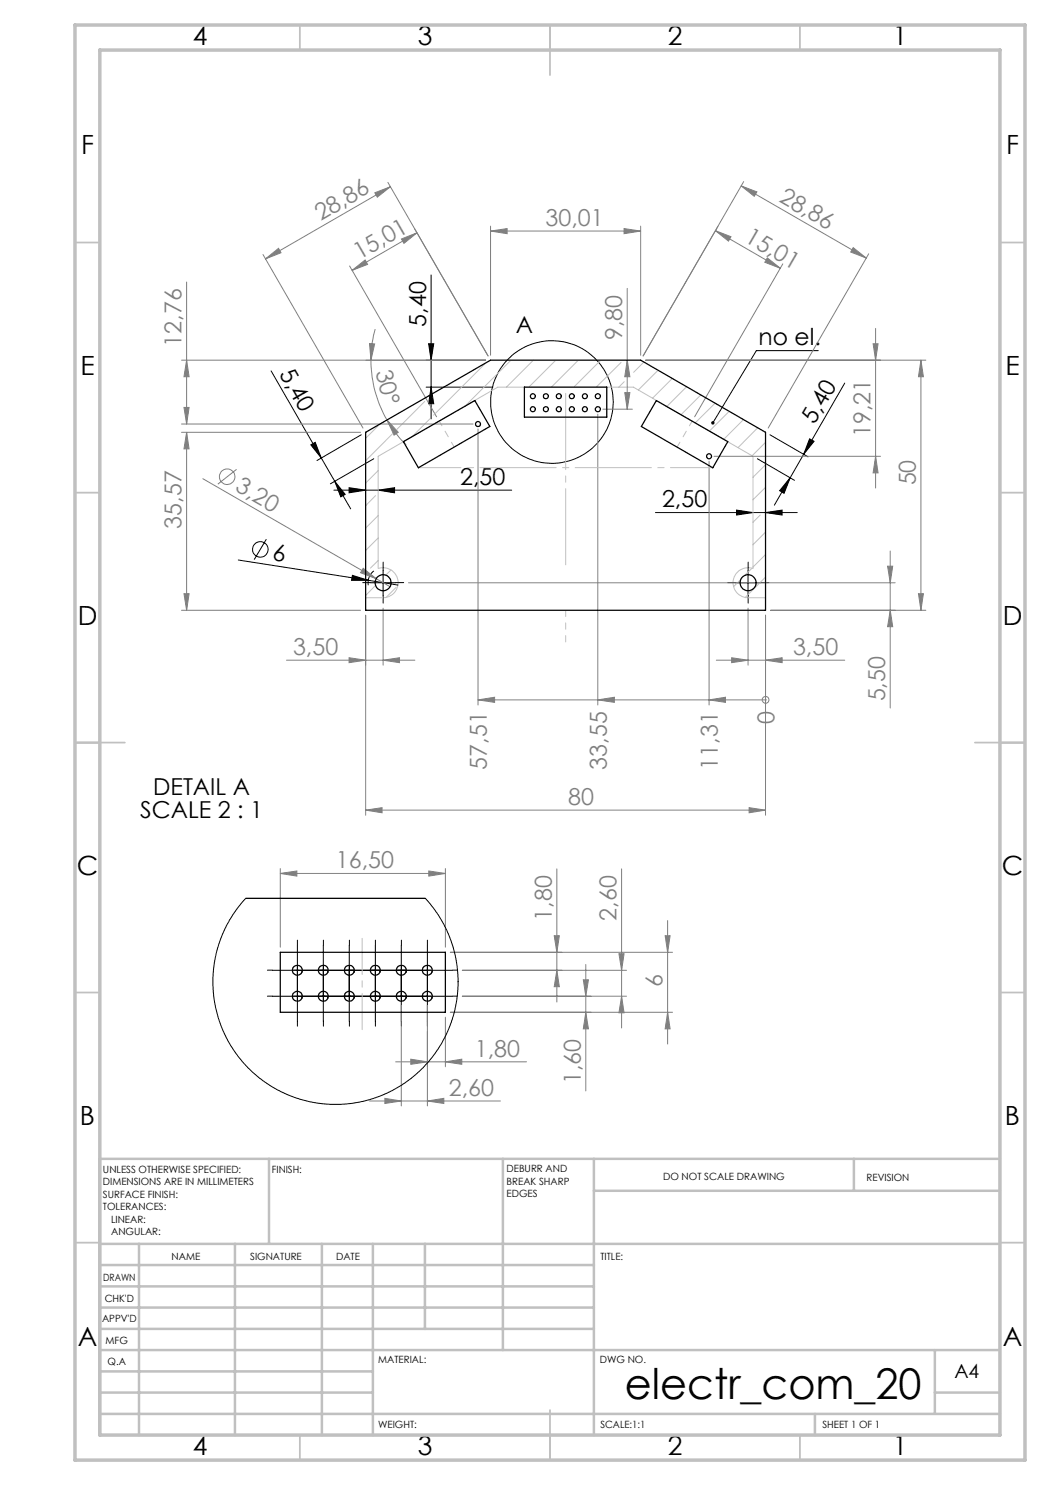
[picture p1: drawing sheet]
<svg xmlns="http://www.w3.org/2000/svg" width="210mm" height="297mm" viewBox="0 0 210 297" stroke-linecap="round" stroke-linejoin="round" font-family="sans-serif">
<g fill="none" stroke="#808080" stroke-width=".2">
<path d="M75 38.6l3.1-1.2-2.6 2zM77.6 36.5l20 34.7M78.1 37.4l-25 14.4M148.2 37.2l25 14.4M148.2 37.2l3.2 1.2-.6 .9zM148.7 36.3l-20.1 34.9M37.3 56.4v28.4M52.6 50.9l20 34.7M53.1 51.8l2.6-2.1 .5 .8zM69.9 53.2l17.4 30.2M70.4 54.1l2.6-2.1 .5 .9zM80.3 47.8l3.1-1.2-2.6 2.1z"/>
<path d="M83.4 46.6l-13 7.5M98.1 46.2l3.3-.5v1zM98.1 45.2v25.8M98.1 46.2h30M124.8 45.7l3.3 .5-3.3 .5zM125.4 57.7v24.1M128.1 45.2v25.8M143.1 46.1l3.1 1.2-.5 .9zM143.1 46.1l13 7.6M153.5 51.6l2.6 2.1-3.1-1.2zM156.6 52.8l-17.7 30.6M170.6 49.5l2.6 2.1-3.1-1.2z"/>
<path d="M173.7 50.8l-20.1 34.8M36.3 72h60.8M37.3 72l.5 3.3h-1zM73.9 68.7l1 .1-.7 3.2zM74.2 72a23.6 23.6 0 0 0 3.2 12M75 65.8a21.4 21.4 0 0 0-.8 6.2M125 78.5h1l-.6 3.3zM125.4 72l.6 3.3h-1zM129.1 72h56.1M174.6 68.8h1l-.5 3.2zM175.1 65.7v31.9M184.2 72v50.1"/>
<path d="M184.2 72l.5 3.3h-1zM36.3 86.5h35.8M36.3 84.8h58.3M36.8 81.5h1l-.5 3.3zM37.3 86.5v35.6M37.3 86.5l.5 3.3h-1zM40.6 95.7l34.6 20M47.3 93.9l-3.7 2.9M77.4 84l2.3 2.5-.9 .5zM77.4 84a22.6 22.6 0 0 0 3.8 5M95.6 85.8v55.2M119.6 82.8v58.2"/>
<path d="M120.6 81.8h5.9M141.8 92.2v48.8M142.8 91.3h33.3M175.1 91.3l.5 3.3h-1zM36.8 118.7h1l-.5 3.4zM72.6 113.7l2.6 2-3.1-1.2zM75.2 115.7l2.8 1.6M81.7 116.6h97.3M177.5 113.2h1l-.5 3.4zM178 110.2v31.4M183.7 118.7h1l-.5 3.4zM36.3 122.1h35.8"/>
<path d="M57.3 132h25.7M69.8 131.5l3.3 .5-3.3 .5zM73.1 123v40.1M76.6 132l3.3-.5v1zM76.6 121.6v11.4M95.6 140l3.3-.6v1.1zM95.6 140h57.5M119.6 140l3.3-.6v1.1zM141.8 140l3.3-.6v1.1zM143.3 132h25.6M146.3 131.5l3.3 .5-3.3 .5zM149.6 121.6v11.4"/>
<path d="M153.1 132l3.3-.5v1zM153.1 140h.1M153.1 123v40.1M154.1 122.1h31.1M178 122.1l.5 3.2h-1zM56.1 174.7l3.3-.5v1zM56.1 173.7v15.7M56.1 174.7h33M73.1 162l3.3-.5v1.1zM73.1 162h80M85.8 174.2l3.3 .5-3.3 .5zM89.1 173.7v15.7"/>
<path d="M111.4 173.8v26.6M124.3 173.8v31.8M149.8 161.5l3.3 .5-3.3 .6zM90.1 190.5h44.4M92.5 194.1h32.8M92.5 199.2h32.8M110.8 187.1h1.1l-.5 3.4zM111.4 194.1l.5 3.2h-1.1zM116.7 196h1l-.5 3.2zM117.2 192.9v25.3M123.8 190.7h1l-.5 3.4zM124.3 199.2l.5 3.4h-1z"/>
<path d="M133 187.1h1l-.5 3.4zM133.5 184.1v24.7M77 219.7l3.3 .5-3.3 .5zM79.1 212.4h26.2M80.3 201v20.2M82.2 211.8l3.3 .6-3.3 .5zM85.5 201v20.2M89.1 212.4l3.3-.6v1.1zM89.1 203.4v10M90.1 202.5h44.4M117.2 202.5l.5 3.3h-1zM133.5 202.5l.5 3.3h-1z"/>
<path d="M73.9 220.2h26.2M85.5 220.2l3.3-.5v1z"/>
<circle cx="45.4" cy="95.4" r="1.56"/>
<circle cx="153.1" cy="140" r=".68"/>
</g>
<g fill="none" stroke="#000" stroke-width=".2">
<path d="M86.2 55v28.8M54.2 74.2l15.9 27.6M85.2 72h11.9M85.2 77.4h13.4M85.7 68.8h1l-.5 3.2zM86.2 77.4l.5 3.3h-1zM163.7 70.1h-12.4l-8.7 14.5M168.9 76.6l-10.9 18.9M62.2 89l.8-.5 1.2 3.1zM66.8 98h35.5M67 96.3l2 2.6-.8 .5zM69.8 97.5l3.3 .5-3.3 .6z"/>
<path d="M72.2 87l-8.8 5.1M74.8 91.8l-8.7 5M75.6 98l3.3-.5v1.1zM151.5 91.8l7.4 4.3M154 87l7.6 4.4M158 95.5l-3.1 5.5M158 95.5l-1.2 3.2-.9-.6zM161.9 87.8l.9 .5-2.1 2.6zM47.7 112l26 4.1M53.3 107.8l-2.5 4.1M70.5 115.1l3.2 1h-3.4zM73.7 116.1l5.9 .9"/>
<path d="M74.1 116.6h5M74.8 114.2a2.97 2.97 0 0 0-1.1 2.8M76.6 114v5.1M131.1 102.5h28.4M147.1 116.6h5M147.3 102l3.3 .5-3.3 .5zM149.6 114v5.1M153.1 102.5l3.3-.5v1zM54.5 199.2h36M54.5 194.1h36M59.5 189.1v15.2M64.7 189.1v15.2"/>
<path d="M69.9 189.1v15.2M75.1 189.1v15.2M80.3 189.1v15.2M85.5 189.1v15.2"/>
<circle cx="110.4" cy="80.4" r="12.3"/>
<circle cx="52.1" cy="109.9" r="1.55"/>
</g>
<g fill="none" stroke="#c0c0c0" stroke-width=".2">
<path d="M97.2 72.6l-10.5 10.4M102.2 72l-9.2 9.2M106.7 72l-5.4 5.4M111.2 72l-5.4 5.4M115.7 72l-5.4 5.4M120.2 72l-5.4 5.4M124.2 72.5l-5 4.9M124.8 76.3l-1 1.1M128.8 72.4l-2.1 2.1M131.6 74l-3.9 4M134.4 75.7l-3.9 4M137.3 77.4l-4 3.9"/>
<path d="M140.2 79l-4 3.9M75.1 99.1l-2 2M75.6 94.1l-2.5 2.5M75.9 84.9l-2.8 2.8M84.9 80.3l-11.8 11.8M86 83.8l-3.6 3.5M143 80.6l-4 4M145.8 82.3l-3.9 3.9M148.7 83.9l-4 4M151.6 85.5l-4 4M153.1 88.5l-2.7 2.7M153.1 93l-2.5 2.5"/>
<path d="M153.1 97.5l-2.5 2.4M73.1 119.6h3.5a3 3 0 0 0 3-3.6 3 3 0 0 0-4-2.3v-22.4l24-13.9h27.1l23.9 13.9v22.4a3 3 0 0 0-4 2.3 3 3 0 0 0 3 3.6h3.5M75.1 117.1l-2 2M75.6 103.1l-2.5 2.5M75.6 107.6l-2.5 2.5M75.6 112.1l-1.5 1.5M78.2 114l-1 1M79.2 117.5l-2 2M148.2 115.9l-1.5 1.4M150.4 113.7l-1.5 1.4M152 103l-1.4 1.5M153.1 106.4l-2.5 2.5"/>
<path d="M153.1 110.9l-2.5 2.5M153.1 115.4l-4.1 4.1"/>
</g>
<g fill="none" stroke="#000" stroke-width=".2" stroke-dasharray="15.2 1.3 1.3 1.3">
<path d="M74.1 116.5h-1.6M76.6 114v-1.6M76.6 119v1.6M79.1 116.5h1.6M147.1 116.5h-1.6M149.6 114v-1.6M149.6 119v1.6M152.1 116.5h1.6M54.5 194h-1M54.5 199.2h-1M59.5 189v-1M59.5 199v1"/>
<path d="M59.5 194.2v-1M59.7 194h-1M59.7 199.2h-1M64.5 194h1M64.5 199.2h1M64.7 189v-1M64.7 199v1M64.7 194.2v-1M64.9 194h-1M64.9 199.2h-1M69.7 194h1M69.7 199.2h1"/>
<path d="M69.9 189v-1M69.9 199v1M69.9 194.2v-1M70.1 194h-1M70.1 199.2h-1M74.9 194h1M74.9 199.2h1M75.1 189v-1M75.1 199v1M75.1 194.2v-1M75.3 199.2h-1M75.3 194h-1"/>
<path d="M80.1 194h1M80.1 199.2h1M80.3 194.2v-1M80.3 189v-1M80.3 199v1M80.5 199.2h-1M80.5 194h-1M85.3 199.2h1M85.3 194h1M85.5 194.2v-1M85.5 189v-1M85.5 199v1"/>
<path d="M90.5 199.2h1M90.5 194h1M59.5 204.2v1M64.7 204.2v1M69.9 204.2v1M75.1 204.2v1M80.3 204.2v1M85.5 204.2v1"/>
</g>
<path d="M83.7 93.5h58.9" fill="none" stroke="#c0c0c0" stroke-width=".2" stroke-dasharray="15.2 1.3 1.3 1.3" stroke-dashoffset="6.8"/>
<path d="M113.1 77.4v36.8" fill="none" stroke="#c0c0c0" stroke-width=".2" stroke-dasharray="15.2 1.3 1.3 1.3" stroke-dashoffset="-1.3"/>
<path d="M113.1 122v6.4" fill="none" stroke="#c0c0c0" stroke-width=".2" stroke-dasharray="15.2 1.3 1.3 1.3" stroke-dashoffset="14"/>
<path d="M87.8 84.2l3 5.2M138.4 84.2l-3 5.2" fill="none" stroke="#c0c0c0" stroke-width=".2" stroke-dasharray="15.2 1.3 1.3 1.3" stroke-dashoffset="14.1"/>
<path d="M72.4 187.7v18.2" fill="none" stroke="#c0c0c0" stroke-width=".2" stroke-dasharray="15.2 1.3 1.3 1.3" stroke-dashoffset="8"/>
<g fill="none" stroke="#c0c0c0" stroke-width=".35">
<path d="M60 5v5M110 5v10M160 5v5M15 48.5h5M200 48.5h5M15 98.5h5M200 98.5h5M15 148.5h10M195 148.5h10M15 198.5h5M200 198.5h5M15 248.5h5"/>
<path d="M200 248.5h5M60 287v5M110 282v10M160 287v5"/>
</g>
<g fill="none" stroke="#c0c0c0" stroke-width=".5">
<path d="M53.8 231.8v17M100.6 231.8v38.2M118.8 231.8v55.2M118.8 238.2h81.2M170.8 231.8v6.4M200 231.8h-180v55.2M20 248.8h180M20 257.3h98.8M20 253h98.8M27.8 248.8v38.2M47 248.8v38.2M64.4 248.8v38.2"/>
<path d="M74.6 248.8v38.2M85 248.8v17M20 265.8h98.8M20 261.5h98.8M20 278.5h54.6M20 274.3h54.6M20 270h180M187 278.5h13M187 270v12.8M20 282.8h180M163 282.8v4.2"/>
</g>
<path d="M15 5h190v287h-190zM20 10h180v277h-180z" fill="none" stroke="#c0c0c0" stroke-width=".7"/>
<g fill="#000">
<path d="M142.3 84.3a.35 .35 0 0 1 .5 0 .35 .35 0 0 1 0 .5 .35 .35 0 0 1-.4 .1l.2-.3-.2 .3-.2-.2zM70.5 115.1l3.2 1h-3.4z"/>
<path d="M85.7 68.8h1l-.5 3.2zM86.2 77.4l.5 3.3h-1z"/>
<path d="M62.2 89l.8-.5 1.2 3.1zM67 96.3l2 2.6-.8 .5z"/>
<path d="M75.6 98l3.3-.5v1.1zM69.8 97.5l3.3 .5-3.3 .6z"/>
<path d="M161.9 87.8l.9 .5-2.1 2.6zM158 95.5l-1.2 3.2-.9-.6z"/>
<path d="M153.1 102.5l3.3-.5v1zM147.3 102l3.3 .5-3.3 .5z"/>
</g>
<g fill="#808080">
<path d="M72.6 113.7l2.6 2-3.1-1.2z"/>
<path d="M80.3 47.8l3.1-1.2-2.6 2.1zM70.4 54.1l2.6-2.1 .5 .9z"/>
<path d="M141.8 140l3.3-.6v1.1zM119.6 140l3.3-.6v1.1zM95.6 140l3.3-.6v1.1z"/>
<path d="M143.1 46.1l3.1 1.2-.5 .9zM153.5 51.6l2.6 2.1-3.1-1.2z"/>
<path d="M170.6 49.5l2.6 2.1-3.1-1.2zM148.2 37.2l3.2 1.2-.6 .9z"/>
<path d="M76.6 132l3.3-.5v1zM69.8 131.5l3.3 .5-3.3 .5z"/>
<path d="M85.5 220.2l3.3-.5v1zM77 219.7l3.3 .5-3.3 .5z"/>
<path d="M82.2 211.8l3.3 .6-3.3 .5zM89.1 212.4l3.3-.6v1.1z"/>
<path d="M73.1 162l3.3-.5v1.1zM149.8 161.5l3.3 .5-3.3 .6z"/>
<path d="M124.8 45.7l3.3 .5-3.3 .5zM98.1 46.2l3.3-.5v1z"/>
<path d="M153.1 132l3.3-.5v1zM146.3 131.5l3.3 .5-3.3 .5zM85.8 174.2l3.3 .5-3.3 .5zM56.1 174.7l3.3-.5v1z"/>
<path d="M75 38.6l3.1-1.2-2.6 2zM53.1 51.8l2.6-2.1 .5 .8z"/>
<path d="M125 78.5h1l-.6 3.3zM125.4 72l.6 3.3h-1z"/>
<path d="M177.5 113.2h1l-.5 3.4zM178 122.1l.5 3.2h-1zM37.3 86.5l.5 3.3h-1zM36.8 118.7h1l-.5 3.4zM184.2 72l.5 3.3h-1zM183.7 118.7h1l-.5 3.4zM37.3 72l.5 3.3h-1zM36.8 81.5h1l-.5 3.3zM174.6 68.8h1l-.5 3.2zM175.1 91.3l.5 3.3h-1zM123.8 190.7h1l-.5 3.4zM124.3 199.2l.5 3.4h-1zM133 187.1h1l-.5 3.4zM133.5 202.5l.5 3.3h-1zM110.8 187.1h1.1l-.5 3.4zM111.4 194.1l.5 3.2h-1.1zM116.7 196h1l-.5 3.2zM117.2 202.5l.5 3.3h-1z"/>
<path d="M73.9 68.7l1 .1-.7 3.2zM77.4 84l2.3 2.5-.9 .5z"/>
</g>
<g fill="none" stroke="#000" stroke-width=".25">
<path d="M104.9 77.4h16.5v6h-16.5zM73.1 86.5l25-14.5h30l25 14.5v35.6h-80zM80.7 88.3l14.3-8.2 3 5.2-14.3 8.3zM131.3 80.1l14.3 8.2-3 5.3-14.3-8.3zM49.2 179.7h35.8M56.1 190.5h33v12h-33z"/>
<circle cx="106.6" cy="79.3" r=".5"/>
<circle cx="109.2" cy="79.3" r=".5"/>
<circle cx="111.8" cy="79.2" r=".49"/>
<circle cx="114.4" cy="79.3" r=".5"/>
<circle cx="117" cy="79.3" r=".5"/>
<circle cx="119.6" cy="79.3" r=".51"/>
<circle cx="95.6" cy="84.8" r=".5"/>
<circle cx="106.6" cy="81.8" r=".5"/>
<circle cx="109.2" cy="81.8" r=".5"/>
<circle cx="111.8" cy="81.8" r=".5"/>
<circle cx="114.4" cy="81.8" r=".5"/>
<circle cx="117" cy="81.8" r=".5"/>
<circle cx="119.6" cy="81.8" r=".51"/>
<circle cx="141.8" cy="91.3" r=".5"/>
<circle cx="76.6" cy="116.6" r="1.6"/>
<circle cx="149.6" cy="116.6" r="1.6"/>
<circle cx="59.5" cy="194.1" r="1"/>
<circle cx="59.5" cy="199.3" r="1"/>
<circle cx="64.7" cy="194.1" r=".99"/>
<circle cx="64.7" cy="199.2" r=".99"/>
<circle cx="69.9" cy="194.1" r="1"/>
<circle cx="69.9" cy="199.3" r="1"/>
<circle cx="75.1" cy="194.1" r=".99"/>
<circle cx="75.1" cy="199.2" r=".99"/>
<circle cx="80.3" cy="194.1" r="1"/>
<circle cx="80.3" cy="199.3" r="1"/>
<circle cx="85.5" cy="194.1" r="1"/>
<circle cx="85.5" cy="199.3" r="1"/>
</g>
<path d="M49.2 179.7l-1.8 2-2.2 3.5-1.4 3.5-.8 2.9-.4 3.2 .1 3.6 .4 2.9 1.1 3.8 1.3 2.9 2.1 3.2 2.1 2.4 2.8 2.5 3.7 2.3 3 1.2 3.4 .9 3.3 .4 4.1-.2 3.2-.6 3.3-1.1 3.5-1.8 3.1-2.3 2.4-2.3 2.1-2.8 1.6-2.8 1.5-3.8 .6-3 .3-2.9-.2-4-.8-4.1-1.2-3.1-1.7-3.1-1.7-2.3-1-1" fill="none" stroke="#000" stroke-width=".2"/>
<text font-size="8.5" x="124.9" y="279.7">electr_com_20</text>
<g font-size="5.3">
<text x="38.5" y="9">4</text>
<text x="83.5" y="9">3</text>
<text x="133.6" y="9">2</text>
<text x="178.6" y="9">1</text>
<text x="16.2" y="30.7">F</text>
<text x="201.2" y="30.7">F</text>
<text x="16.1" y="75">E</text>
<text x="201.1" y="75">E</text>
<text x="15.5" y="125">D</text>
<text x="200.5" y="125">D</text>
<text x="15.4" y="175">C</text>
<text x="200.4" y="175">C</text>
<text x="16" y="225">B</text>
<text x="201" y="225">B</text>
<text x="15.5" y="269.2">A</text>
<text x="200.5" y="269.2">A</text>
<text x="38.5" y="291">4</text>
<text x="83.5" y="291">3</text>
<text x="133.6" y="291">2</text>
<text x="178.6" y="291">1</text>
</g>
<g font-size="4.7" fill="#808080">
<text x="155.6" y="40.2" transform="rotate(30 155.6 40.2)">28,86</text>
<text x="64.2" y="44.2" transform="rotate(-30 64.2 44.2)">28,86</text>
<text x="109.1" y="45.2">30,01</text>
<text x="71.9" y="52.1" transform="rotate(-30 71.9 52.1)">15,01</text>
<text x="148.7" y="48.2" transform="rotate(30 148.7 48.2)">15,01</text>
<text x="36.3" y="69.3" transform="rotate(-90 36.3 69.3)">12,76</text>
<text x="124.5" y="68" transform="rotate(-90 124.5 68)">9,80</text>
<text x="75.1" y="74.3" transform="rotate(76 75.1 74.3)">30°</text>
<text x="174.1" y="87.5" transform="rotate(-90 174.1 87.5)">19,21</text>
<text x="46.8" y="98.1" transform="rotate(30 46.8 98.1)">3,20</text>
<text x="183.2" y="97.1" transform="rotate(-90 183.2 97.1)">50</text>
<text x="36.3" y="105.7" transform="rotate(-90 36.3 105.7)">35,57</text>
<text x="58.6" y="131">3,50</text>
<text x="158.6" y="131">3,50</text>
<text x="177" y="140.3" transform="rotate(-90 177 140.3)">5,50</text>
<text x="154.9" y="144.8" transform="rotate(-90 154.9 144.8)">0</text>
<text x="97.4" y="153.9" transform="rotate(-90 97.4 153.9)">57,51</text>
<text x="121.4" y="153.9" transform="rotate(-90 121.4 153.9)">33,55</text>
<text x="143.6" y="153.9" transform="rotate(-90 143.6 153.9)">11,31</text>
<text x="113.6" y="161">80</text>
<text x="67.2" y="173.7">16,50</text>
<text x="110.4" y="184.1" transform="rotate(-90 110.4 184.1)">1,80</text>
<text x="123.3" y="184.1" transform="rotate(-90 123.3 184.1)">2,60</text>
<text x="132.5" y="197.4" transform="rotate(-90 132.5 197.4)">6</text>
<text x="95" y="211.3">1,80</text>
<text x="89.8" y="219.2">2,60</text>
<text x="116.2" y="216.9" transform="rotate(-90 116.2 216.9)">1,60</text>
</g>
<g font-size="4.7">
<text x="85.2" y="65.3" transform="rotate(-90 85.2 65.3)">5,40</text>
<text x="103.1" y="66.5">A</text>
<text x="151.7" y="69.1">no el.</text>
<text x="55.8" y="74.8" transform="rotate(60 55.8 74.8)">5,40</text>
<text x="162.9" y="85.1" transform="rotate(-60 162.9 85.1)">5,40</text>
<text x="92" y="97">2,50</text>
<text x="132.4" y="101.5">2,50</text>
<text x="54.3" y="112" transform="rotate(9 54.3 112)">6</text>
<text x="30.6" y="159">DETAIL A</text>
<text x="28" y="163.5">SCALE 2 : 1</text>
</g>
<text font-size="3.9" x="190.9" y="275.5">A4</text>
<g font-size="2">
<text x="20.6" y="234.6">UNLESS OTHERWISE SPECIFIED:</text>
<text x="20.6" y="237.1">DIMENSIONS ARE IN MILLIMETERS</text>
<text x="20.6" y="239.6">SURFACE FINISH:</text>
<text x="54.4" y="234.6">FINISH:</text>
<text x="101.3" y="234.5">DEBURR AND</text>
<text x="101.3" y="237">BREAK SHARP</text>
<text x="101.3" y="239.5">EDGES</text>
<text x="132.6" y="236">DO NOT SCALE DRAWING</text>
<text x="173.3" y="236.2">REVISION</text>
<text x="20.6" y="242.1">TOLERANCES:</text>
<text x="22.2" y="244.6">LINEAR:</text>
<text x="22.2" y="247.1">ANGULAR:</text>
<text x="34.3" y="252">NAME</text>
<text x="50" y="251.9">SIGNATURE</text>
<text x="67.2" y="251.9">DATE</text>
<text x="120.1" y="251.9">TITLE:</text>
<text x="20.6" y="256.1">DRAWN</text>
<text x="20.9" y="260.3">CHK'D</text>
<text x="20.4" y="264.4">APPV'D</text>
<text x="21.1" y="268.8">MFG</text>
<text x="21.5" y="273">Q.A</text>
<text x="75.6" y="272.5">MATERIAL:</text>
<text x="120" y="272.5">DWG NO.</text>
<text x="75.6" y="285.5">WEIGHT:</text>
<text x="120.1" y="285.6">SCALE:1:1</text>
<text x="164.5" y="285.6">SHEET 1 OF 1</text>
</g>
</svg>
